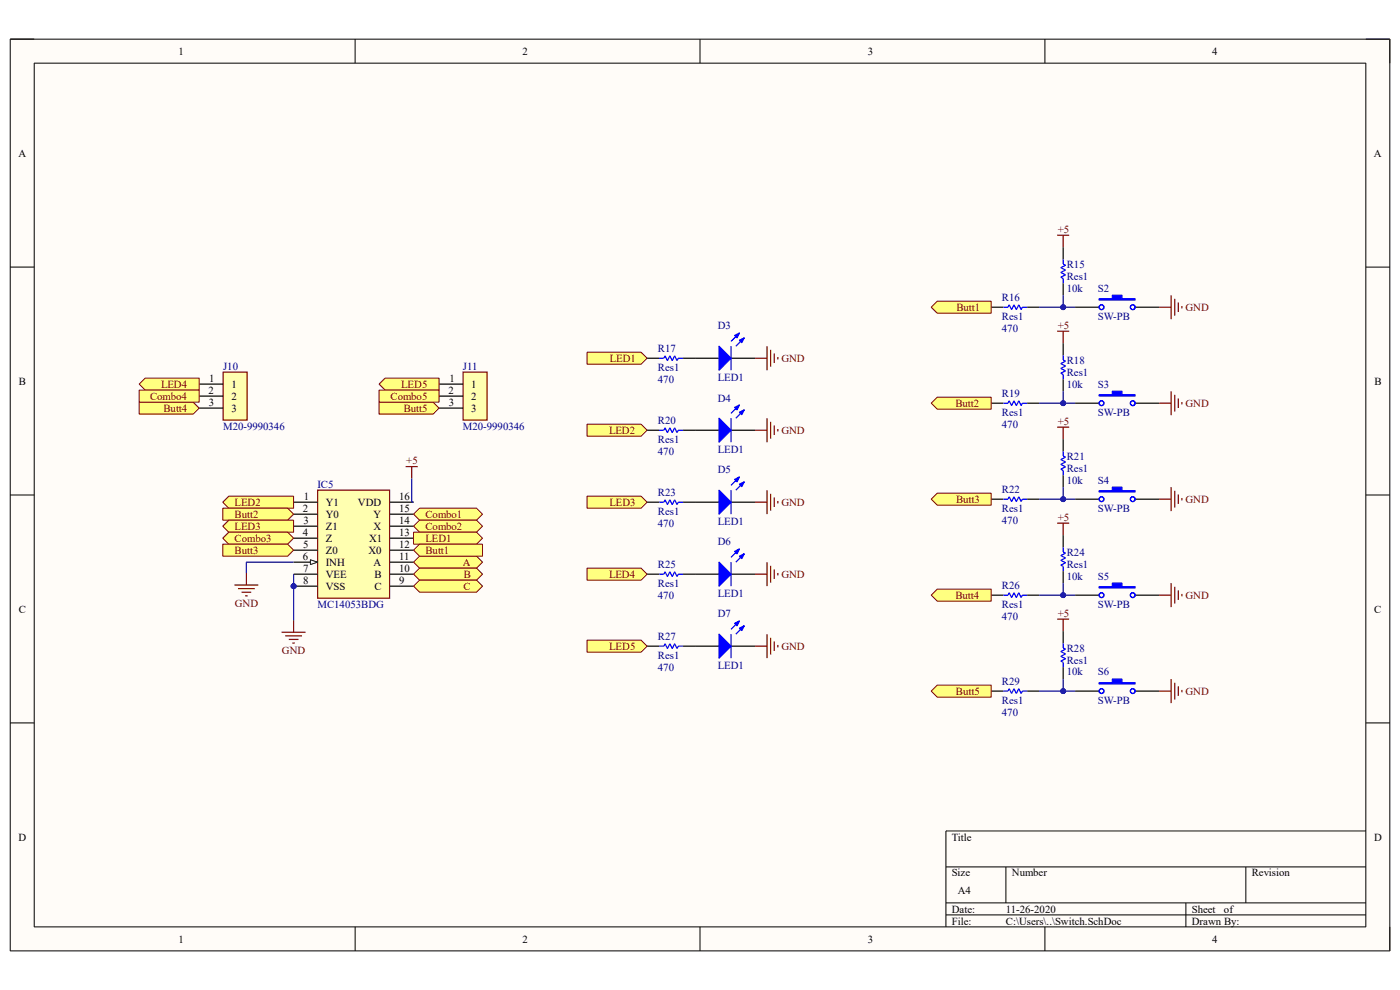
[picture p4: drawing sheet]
<svg xmlns="http://www.w3.org/2000/svg" width="297mm" height="210mm" viewBox="0 0 297 210" stroke-linecap="round" stroke-linejoin="round" font-family="sans-serif">
<path d="M2.2 8.3h292.7v193.4h-292.7z" fill-rule="evenodd" fill="#fffcf8"/>
<path d="M2.2 8.3h292.7v193.4h-292.7z" fill="none" stroke="#000" stroke-width=".21"/>
<path d="M7.3 13.4h282.5v183.2h-282.5z" fill-rule="evenodd" fill="#fffcf8"/>
<g fill="none" stroke="#000" stroke-width=".21">
<path d="M2.2 8.3h5.1M7.3 13.4h282.5v183.2h-282.5zM75.3 8.3v5.1M148.5 8.3v5.1M221.7 8.3v5.1M289.8 8.3h5.1v5.1M2.2 56.7h5.1M289.8 56.7h5.1M2.2 105h5.1M289.8 105h5.1M2.2 153.4h5.1M289.8 153.4h5.1"/>
<path d="M289.8 176.3h-89.1v20.3M75.3 196.6v5.1M148.5 196.6v5.1M200.7 183.9h89.1M200.7 191.5h89.1M200.7 194.1h89.1M213.4 183.9v7.6M221.7 196.6v5.1M251.6 191.5v5.1M264.3 183.9v7.6M294.9 196.6v5.1"/>
</g>
<circle cx="62.3" cy="124.3" r=".51" fill="#000080"/>
<circle cx="62.3" cy="124.3" r=".51" fill="none" stroke="#000080" stroke-width=".21"/>
<path d="M67.4 104h15.3v22.9h-15.3z" fill-rule="evenodd" fill="#ffffb0"/>
<path d="M67.4 104h15.3v22.9h-15.3z" fill="none" stroke="#800000" stroke-width=".25"/>
<path d="M62.3 106.5h5.1M62.3 109.1h5.1M62.3 111.6h5.1M62.3 114.2h5.1M62.3 116.7h5.1M62.3 119.3h5.1" fill="none" stroke="#000" stroke-width=".25"/>
<path d="M65.9 118.8l1.5 .5-1.5 .5z" fill="#f8fcff"/>
<path d="M65.9 118.8l1.5 .5-1.5 .5z" fill="none" stroke="#000" stroke-width=".21"/>
<path d="M62.3 121.8h5.1M62.3 124.3h5.1" fill="none" stroke="#000" stroke-width=".25"/>
<circle cx="62.3" cy="124.3" r=".51" fill="#000080"/>
<circle cx="62.3" cy="124.3" r=".51" fill="none" stroke="#000080" stroke-width=".21"/>
<path d="M82.7 106.5h5M82.7 109.1h5M82.7 111.6h5M82.7 114.2h5M82.7 116.7h5M82.7 119.3h5M82.7 121.8h5M82.7 124.3h5" fill="none" stroke="#000" stroke-width=".25"/>
<path d="M86.1 99h2.5M87.3 99v2.5M59.7 134.1h5.1M60.5 134.9h3.6M61.3 135.7h2M62 136.4h.5M62.3 131.6v2.5" fill="none" stroke="#800000" stroke-width=".25"/>
<path d="M87.7 119.3l1.3-1.3h12.1l1.3 1.3-1.3 1.2h-12.1z" fill-rule="evenodd" fill="#ffff80"/>
<path d="M87.7 119.3l1.3-1.3h12.1l1.3 1.3-1.3 1.2h-12.1z" fill="none" stroke="#800000" stroke-width=".21"/>
<path d="M89 120.5h12.1l1.3 1.3-1.3 1.3h-12.1l-1.3-1.3z" fill-rule="evenodd" fill="#ffff80"/>
<path d="M89 120.5h12.1l1.3 1.3-1.3 1.3h-12.1l-1.3-1.3z" fill="none" stroke="#800000" stroke-width=".21"/>
<path d="M89 123.1h12.1l1.3 1.2-1.3 1.3h-12.1l-1.3-1.3z" fill-rule="evenodd" fill="#ffff80"/>
<path d="M89 123.1h12.1l1.3 1.2-1.3 1.3h-12.1l-1.3-1.3z" fill="none" stroke="#800000" stroke-width=".21"/>
<path d="M87.7 109.1l1.3-1.3h12.1l1.3 1.3-1.3 1.3h-12.1z" fill-rule="evenodd" fill="#ffff80"/>
<path d="M87.7 109.1l1.3-1.3h12.1l1.3 1.3-1.3 1.3h-12.1z" fill="none" stroke="#800000" stroke-width=".21"/>
<path d="M89 110.4h12.1l1.3 1.2-1.3 1.3h-12.1l-1.3-1.3z" fill-rule="evenodd" fill="#ffff80"/>
<path d="M89 110.4h12.1l1.3 1.2-1.3 1.3h-12.1l-1.3-1.3z" fill="none" stroke="#800000" stroke-width=".21"/>
<path d="M87.7 112.9h13.4l1.3 1.3-1.3 1.2h-13.4z" fill-rule="evenodd" fill="#ffff80"/>
<path d="M87.7 112.9h13.4l1.3 1.3-1.3 1.2h-13.4z" fill="none" stroke="#800000" stroke-width=".21"/>
<path d="M87.7 116.7l1.3-1.3h13.4v2.6h-13.4z" fill-rule="evenodd" fill="#ffff80"/>
<path d="M87.7 116.7l1.3-1.3h13.4v2.6h-13.4z" fill="none" stroke="#800000" stroke-width=".21"/>
<path d="M48.5 105.3h13.8v2.5h-13.8l-1.2-1.3z" fill-rule="evenodd" fill="#ffff80"/>
<path d="M48.5 105.3h13.8v2.5h-13.8l-1.2-1.3z" fill="none" stroke="#800000" stroke-width=".21"/>
<path d="M47.3 107.8h13.7l1.3 1.3-1.3 1.3h-13.7z" fill-rule="evenodd" fill="#ffff80"/>
<path d="M47.3 107.8h13.7l1.3 1.3-1.3 1.3h-13.7z" fill="none" stroke="#800000" stroke-width=".21"/>
<path d="M48.5 110.4h13.8v2.5h-13.8l-1.2-1.3z" fill-rule="evenodd" fill="#ffff80"/>
<path d="M48.5 110.4h13.8v2.5h-13.8l-1.2-1.3z" fill="none" stroke="#800000" stroke-width=".21"/>
<path d="M47.3 114.2l1.2-1.3h12.5l1.3 1.3-1.3 1.2h-12.5z" fill-rule="evenodd" fill="#ffff80"/>
<path d="M47.3 114.2l1.2-1.3h12.5l1.3 1.3-1.3 1.2h-12.5z" fill="none" stroke="#800000" stroke-width=".21"/>
<path d="M47.3 115.4h13.7l1.3 1.3-1.3 1.3h-13.7z" fill-rule="evenodd" fill="#ffff80"/>
<path d="M47.3 115.4h13.7l1.3 1.3-1.3 1.3h-13.7z" fill="none" stroke="#800000" stroke-width=".21"/>
<path d="M47.3 78.9h5.1v10.2h-5.1z" fill-rule="evenodd" fill="#ffffb0"/>
<path d="M47.3 78.9h5.1v10.2h-5.1z" fill="none" stroke="#800000" stroke-width=".25"/>
<path d="M42.2 81.5h5.1M42.2 84h5.1M42.2 86.6h5.1" fill="none" stroke="#000" stroke-width=".25"/>
<path d="M98.2 78.9h5.1v10.2h-5.1z" fill-rule="evenodd" fill="#ffffb0"/>
<path d="M98.2 78.9h5.1v10.2h-5.1z" fill="none" stroke="#800000" stroke-width=".25"/>
<path d="M93.1 81.5h5.1M93.1 84h5.1M93.1 86.6h5.1" fill="none" stroke="#000" stroke-width=".25"/>
<path d="M29.5 81.5l1.3-1.3h11.4v2.6h-11.4z" fill-rule="evenodd" fill="#ffff80"/>
<path d="M29.5 81.5l1.3-1.3h11.4v2.6h-11.4z" fill="none" stroke="#800000" stroke-width=".21"/>
<path d="M29.5 85.3h11.5l1.2 1.3-1.2 1.2h-11.5z" fill-rule="evenodd" fill="#ffff80"/>
<path d="M29.5 85.3h11.5l1.2 1.3-1.2 1.2h-11.5z" fill="none" stroke="#800000" stroke-width=".21"/>
<path d="M80.4 81.5l1.3-1.3h11.4v2.6h-11.4z" fill-rule="evenodd" fill="#ffff80"/>
<path d="M80.4 81.5l1.3-1.3h11.4v2.6h-11.4z" fill="none" stroke="#800000" stroke-width=".21"/>
<path d="M80.4 85.3h11.5l1.2 1.3-1.2 1.2h-11.5z" fill-rule="evenodd" fill="#ffff80"/>
<path d="M80.4 85.3h11.5l1.2 1.3-1.2 1.2h-11.5z" fill="none" stroke="#800000" stroke-width=".21"/>
<path d="M29.5 82.8h12.7v2.5h-12.7z" fill-rule="evenodd" fill="#ffff80"/>
<path d="M29.5 82.8h12.7v2.5h-12.7z" fill="none" stroke="#800000" stroke-width=".21"/>
<path d="M80.4 82.8h12.7v2.5h-12.7z" fill-rule="evenodd" fill="#ffff80"/>
<path d="M80.4 82.8h12.7v2.5h-12.7z" fill="none" stroke="#800000" stroke-width=".21"/>
<path d="M137.3 76h2.5M144.9 76h2.6M137.3 91.3h2.5M144.9 91.3h2.6M137.3 106.5h2.5M144.9 106.5h2.6M137.3 137.1h2.5M137.3 121.8h2.5M144.9 137.1h2.6M144.9 121.8h2.6" fill="none" stroke="#000" stroke-width=".25"/>
<path d="M139.8 76h1l.3-.5 .5 1 .5-1 .5 1 .5-1 .5 1 .3-.5h1M139.8 91.3h1l.3-.5 .5 1 .5-1 .5 1 .5-1 .5 1 .3-.5h1M139.8 106.5h1l.3-.5 .5 1 .5-1 .5 1 .5-1 .5 1 .3-.5h1M139.8 137.1h1l.3-.5 .5 1 .5-1 .5 1 .5-1 .5 1 .3-.5h1M139.8 121.8h1l.3-.5 .5 1 .5-1 .5 1 .5-1 .5 1 .3-.5h1" fill="none" stroke="#00f" stroke-width=".25"/>
<g fill="none" stroke="#800000" stroke-width=".25">
<path d="M160.2 76h2.5M162.7 73.4v5.1M163.5 74.2v3.6M164.3 75v2M165 75.7v.5M160.2 91.3h2.5M162.7 88.7v5.1M163.5 89.5v3.5M164.3 90.2v2.1M165 91v.5M160.2 106.5h2.5M162.7 104v5.1"/>
<path d="M162.7 119.3v5M163.5 104.8v3.5M164.3 105.5v2.1M165 106.3v.5M160.2 137.1h2.5M160.2 121.8h2.5M162.7 134.5v5.1M163.5 120v3.6M163.5 135.3v3.6M164.3 120.8v2M164.3 136.1v2M165 121.5v.6"/>
<path d="M165 136.8v.5"/>
</g>
<path d="M124.5 135.8h11.5l1.3 1.3-1.3 1.2h-11.5z" fill-rule="evenodd" fill="#ffff80"/>
<path d="M124.5 135.8h11.5l1.3 1.3-1.3 1.2h-11.5z" fill="none" stroke="#800000" stroke-width=".21"/>
<path d="M124.5 120.5h11.5l1.3 1.3-1.3 1.3h-11.5z" fill-rule="evenodd" fill="#ffff80"/>
<path d="M124.5 120.5h11.5l1.3 1.3-1.3 1.3h-11.5z" fill="none" stroke="#800000" stroke-width=".21"/>
<path d="M124.5 105.3h11.5l1.3 1.2-1.3 1.3h-11.5z" fill-rule="evenodd" fill="#ffff80"/>
<path d="M124.5 105.3h11.5l1.3 1.2-1.3 1.3h-11.5z" fill="none" stroke="#800000" stroke-width=".21"/>
<path d="M124.5 90h11.5l1.3 1.3-1.3 1.2h-11.5z" fill-rule="evenodd" fill="#ffff80"/>
<path d="M124.5 90h11.5l1.3 1.3-1.3 1.2h-11.5z" fill="none" stroke="#800000" stroke-width=".21"/>
<path d="M124.5 74.7h11.5l1.3 1.3-1.3 1.3h-11.5z" fill-rule="evenodd" fill="#ffff80"/>
<path d="M124.5 74.7h11.5l1.3 1.3-1.3 1.3h-11.5z" fill="none" stroke="#800000" stroke-width=".21"/>
<path d="M147.5 137.1h5M155.1 137.1h5.1" fill="none" stroke="#000" stroke-width=".25"/>
<path d="M152.5 134.5l2.6 2.6-2.6 2.5z" fill="#00f"/>
<path d="M152.5 134.5l2.6 2.6-2.6 2.5zM156.9 131.7l-1.8 1.8M157.9 132.7l-1.8 1.8" fill="none" stroke="#00f" stroke-width=".25"/>
<path d="M156.9 133.3l1-.6-.5 1.1z" fill="#00f"/>
<path d="M156.9 133.3l1-.6-.5 1.1z" fill="none" stroke="#00f" stroke-width=".25"/>
<path d="M155.9 132.2l1-.5-.5 1z" fill="#00f"/>
<path d="M155.1 134.5v5.1M155.9 132.2l1-.5-.5 1z" fill="none" stroke="#00f" stroke-width=".25"/>
<path d="M147.5 121.8h5M155.1 121.8h5.1" fill="none" stroke="#000" stroke-width=".25"/>
<path d="M152.5 119.3l2.6 2.5-2.6 2.5z" fill="#00f"/>
<path d="M152.5 119.3l2.6 2.5-2.6 2.5zM156.9 116.5l-1.8 1.7M157.9 117.5l-1.8 1.8" fill="none" stroke="#00f" stroke-width=".25"/>
<path d="M156.9 118l1-.5-.5 1z" fill="#00f"/>
<path d="M156.9 118l1-.5-.5 1z" fill="none" stroke="#00f" stroke-width=".25"/>
<path d="M155.9 117l1-.5-.5 1z" fill="#00f"/>
<path d="M155.1 119.3v5M155.9 117l1-.5-.5 1z" fill="none" stroke="#00f" stroke-width=".25"/>
<path d="M147.5 106.5h5M155.1 106.5h5.1" fill="none" stroke="#000" stroke-width=".25"/>
<path d="M152.5 104l2.6 2.5-2.6 2.6z" fill="#00f"/>
<path d="M152.5 104l2.6 2.5-2.6 2.6zM156.9 101.2l-1.8 1.8M157.9 102.2l-1.8 1.8" fill="none" stroke="#00f" stroke-width=".25"/>
<path d="M156.9 102.7l1-.5-.5 1z" fill="#00f"/>
<path d="M156.9 102.7l1-.5-.5 1z" fill="none" stroke="#00f" stroke-width=".25"/>
<path d="M155.9 101.7l1-.5-.5 1z" fill="#00f"/>
<path d="M155.1 104v5.1M155.9 101.7l1-.5-.5 1z" fill="none" stroke="#00f" stroke-width=".25"/>
<path d="M147.5 91.3h5M155.1 91.3h5.1" fill="none" stroke="#000" stroke-width=".25"/>
<path d="M152.5 88.7l2.6 2.6-2.6 2.5z" fill="#00f"/>
<path d="M152.5 88.7l2.6 2.6-2.6 2.5zM156.9 85.9l-1.8 1.8M157.9 86.9l-1.8 1.8" fill="none" stroke="#00f" stroke-width=".25"/>
<path d="M156.9 87.4l1-.5-.5 1.1z" fill="#00f"/>
<path d="M156.9 87.4l1-.5-.5 1.1z" fill="none" stroke="#00f" stroke-width=".25"/>
<path d="M155.9 86.4l1-.5-.5 1z" fill="#00f"/>
<path d="M155.1 88.7v5.1M155.9 86.4l1-.5-.5 1z" fill="none" stroke="#00f" stroke-width=".25"/>
<path d="M147.5 76h5M155.1 76h5.1" fill="none" stroke="#000" stroke-width=".25"/>
<path d="M152.5 73.4l2.6 2.6-2.6 2.5z" fill="#00f"/>
<path d="M152.5 73.4l2.6 2.6-2.6 2.5zM156.9 70.6l-1.8 1.8M157.9 71.7l-1.8 1.7" fill="none" stroke="#00f" stroke-width=".25"/>
<path d="M156.9 72.2l1-.5-.5 1z" fill="#00f"/>
<path d="M156.9 72.2l1-.5-.5 1z" fill="none" stroke="#00f" stroke-width=".25"/>
<path d="M155.9 71.2l1-.6-.5 1.1z" fill="#00f"/>
<path d="M225.6 55v1l.5 .3-1.1 .5 1.1 .5-1.1 .5 1.1 .5-1.1 .5 .6 .3v1M155.1 73.4v5.1M155.9 71.2l1-.6-.5 1.1zM212.8 65.2h1l.3-.5 .5 1 .5-1 .5 1 .5-1 .5 1 .3-.5h1M225.6 75.4v1l.5 .2-1.1 .5 1.1 .5-1.1 .6 1.1 .5-1.1 .5 .6 .2v1M212.8 85.5h1l.3-.5 .5 1 .5-1 .5 1 .5-1 .5 1 .3-.5h1M225.6 95.7v1l.5 .3-1.1 .5 1.1 .5-1.1 .5 1.1 .5-1.1 .5 .6 .3v1M212.8 105.9h1l.3-.5 .5 1 .5-1 .5 1 .5-1 .5 1 .3-.5h1M225.6 116.1v1l.5 .2-1.1 .6 1.1 .5-1.1 .5 1.1 .5-1.1 .5 .6 .2v1.1M212.8 126.3h1l.3-.6 .5 1.1 .5-1.1 .5 1.1 .5-1.1 .5 1.1 .3-.5h1M225.6 136.4v1.1l.5 .2-1.1 .5 1.1 .5-1.1 .5 1.1 .5-1.1 .6 .6 .2v1M212.8 146.6h1l.3-.5 .5 1 .5-1 .5 1 .5-1 .5 1 .3-.5h1" fill="none" stroke="#00f" stroke-width=".25"/>
<g fill="none" stroke="#800000" stroke-width=".25">
<path d="M224.3 49.9h2.5M225.6 49.9v2.6M224.3 70.3h2.5M225.6 70.3v2.5M245.9 65.2h2.6M248.5 62.6v5.1M249.2 63.4v3.6M250 64.2v2M250.8 64.9v.5M224.3 90.6h2.5M225.6 90.6v2.6M245.9 85.5h2.6"/>
<path d="M248.5 83v5.1M249.2 83.8v3.5M250 84.5v2.1M250.8 85.3v.5M224.3 111h2.5M225.6 111v2.5M245.9 105.9h2.6M248.5 103.3v5.1M249.2 104.1v3.6M250 104.9v2M250.8 105.6v.6M224.3 131.3h2.5"/>
<path d="M225.6 131.3v2.6M245.9 126.3h2.6M248.5 123.7v5.1M249.2 124.5v3.5M250 125.2v2.1M250.8 126v.5M245.9 146.6h2.6M248.5 144.1v5.1M249.2 144.8v3.6M250 145.6v2M250.8 146.4v.5"/>
</g>
<g fill="none" stroke="#000" stroke-width=".25">
<path d="M225.6 52.5v2.5M210.3 65.2h2.5M217.9 65.2h2.6M225.6 60.1v2.5M225.6 72.8v2.6M210.3 85.5h2.5M217.9 85.5h2.6M225.6 80.4v2.6M225.6 93.2v2.5M210.3 105.9h2.5M217.9 105.9h2.6M225.6 100.8v2.5"/>
<path d="M225.6 113.5v2.6M210.3 126.3h2.5M217.9 126.3h2.6M225.6 121.2v2.5M225.6 133.9v2.5M210.3 146.6h2.5M217.9 146.6h2.6M225.6 141.5v2.6"/>
</g>
<path d="M197.6 146.6l1.2-1.3h11.5v2.6h-11.5z" fill-rule="evenodd" fill="#ffff80"/>
<path d="M197.6 146.6l1.2-1.3h11.5v2.6h-11.5z" fill="none" stroke="#800000" stroke-width=".21"/>
<path d="M198.8 125h11.5v2.5h-11.5l-1.2-1.2z" fill-rule="evenodd" fill="#ffff80"/>
<path d="M198.8 125h11.5v2.5h-11.5l-1.2-1.2z" fill="none" stroke="#800000" stroke-width=".21"/>
<path d="M197.6 105.9l1.2-1.3h11.5v2.6h-11.5z" fill-rule="evenodd" fill="#ffff80"/>
<path d="M197.6 105.9l1.2-1.3h11.5v2.6h-11.5z" fill="none" stroke="#800000" stroke-width=".21"/>
<path d="M197.6 85.5l1.2-1.2h11.5v2.5h-11.5z" fill-rule="evenodd" fill="#ffff80"/>
<path d="M197.6 85.5l1.2-1.2h11.5v2.5h-11.5z" fill="none" stroke="#800000" stroke-width=".21"/>
<path d="M198.8 63.9h11.5v2.5h-11.5l-1.2-1.2z" fill-rule="evenodd" fill="#ffff80"/>
<path d="M198.8 63.9h11.5v2.5h-11.5l-1.2-1.2z" fill="none" stroke="#800000" stroke-width=".21"/>
<path d="M228.1 65.2h5.1M240.8 65.2h5.1" fill="none" stroke="#000" stroke-width=".25"/>
<path d="M233.2 63.4h2.8v-.8h2v.8h2.8v.2h-7.6z" fill-rule="evenodd" fill="#00f"/>
<g fill="none" stroke="#00f" stroke-width=".25">
<path d="M233.2 63.4h2.8v-.8h2v.8h2.8v.2h-7.6z"/>
<circle cx="233.7" cy="65.2" r=".51"/>
<circle cx="240.3" cy="65.2" r=".51"/>
</g>
<path d="M228.1 85.5h5.1M240.8 85.5h5.1" fill="none" stroke="#000" stroke-width=".25"/>
<path d="M233.2 83.8h2.8v-.8h2v.8h2.8v.2h-7.6z" fill-rule="evenodd" fill="#00f"/>
<g fill="none" stroke="#00f" stroke-width=".25">
<path d="M233.2 83.8h2.8v-.8h2v.8h2.8v.2h-7.6z"/>
<circle cx="233.7" cy="85.5" r=".51"/>
<circle cx="240.3" cy="85.5" r=".51"/>
</g>
<path d="M228.1 105.9h5.1M240.8 105.9h5.1" fill="none" stroke="#000" stroke-width=".25"/>
<path d="M233.2 104.1h2.8v-.8h2v.8h2.8v.3h-7.6z" fill-rule="evenodd" fill="#00f"/>
<g fill="none" stroke="#00f" stroke-width=".25">
<path d="M233.2 104.1h2.8v-.8h2v.8h2.8v.3h-7.6z"/>
<circle cx="233.7" cy="105.9" r=".51"/>
<circle cx="240.3" cy="105.9" r=".51"/>
</g>
<path d="M228.1 126.3h5.1M240.8 126.3h5.1" fill="none" stroke="#000" stroke-width=".25"/>
<path d="M233.2 124.5h2.8v-.8h2v.8h2.8v.2h-7.6z" fill-rule="evenodd" fill="#00f"/>
<g fill="none" stroke="#00f" stroke-width=".25">
<path d="M233.2 124.5h2.8v-.8h2v.8h2.8v.2h-7.6z"/>
<circle cx="233.7" cy="126.3" r=".51"/>
<circle cx="240.3" cy="126.3" r=".51"/>
</g>
<path d="M228.1 146.6h5.1M240.8 146.6h5.1" fill="none" stroke="#000" stroke-width=".25"/>
<path d="M233.2 144.8h2.8v-.7h2v.7h2.8v.3h-7.6z" fill-rule="evenodd" fill="#00f"/>
<g fill="none" stroke="#00f" stroke-width=".25">
<path d="M233.2 144.8h2.8v-.7h2v.7h2.8v.3h-7.6z"/>
<circle cx="233.7" cy="146.6" r=".51"/>
<circle cx="240.3" cy="146.6" r=".51"/>
</g>
<path d="M225.6 83v2.5" fill="none" stroke="#000080" stroke-width=".25"/>
<circle cx="225.6" cy="85.5" r=".51" fill="#000080"/>
<circle cx="225.6" cy="85.5" r=".51" fill="none" stroke="#000080" stroke-width=".21"/>
<path d="M87.3 101.5v5h.4M220.5 146.6h7.6" fill="none" stroke="#000080" stroke-width=".25"/>
<circle cx="225.6" cy="146.6" r=".51" fill="#000080"/>
<circle cx="225.6" cy="146.6" r=".51" fill="none" stroke="#000080" stroke-width=".21"/>
<path d="M220.5 126.3h7.6" fill="none" stroke="#000080" stroke-width=".25"/>
<circle cx="225.6" cy="126.3" r=".51" fill="#000080"/>
<circle cx="225.6" cy="126.3" r=".51" fill="none" stroke="#000080" stroke-width=".21"/>
<path d="M220.5 105.9h7.6" fill="none" stroke="#000080" stroke-width=".25"/>
<circle cx="225.6" cy="105.9" r=".51" fill="#000080"/>
<circle cx="225.6" cy="105.9" r=".51" fill="none" stroke="#000080" stroke-width=".21"/>
<path d="M220.5 85.5h7.6" fill="none" stroke="#000080" stroke-width=".25"/>
<circle cx="225.6" cy="85.5" r=".51" fill="#000080"/>
<circle cx="225.6" cy="85.5" r=".51" fill="none" stroke="#000080" stroke-width=".21"/>
<path d="M220.5 65.2h7.6" fill="none" stroke="#000080" stroke-width=".25"/>
<circle cx="225.6" cy="65.2" r=".51" fill="#000080"/>
<circle cx="225.6" cy="65.2" r=".51" fill="none" stroke="#000080" stroke-width=".21"/>
<path d="M62.3 121.8v9.8" fill="none" stroke="#000080" stroke-width=".25"/>
<circle cx="62.3" cy="124.3" r=".51" fill="#000080"/>
<circle cx="62.3" cy="124.3" r=".51" fill="none" stroke="#000080" stroke-width=".21"/>
<path d="M225.6 144.1v2.5" fill="none" stroke="#000080" stroke-width=".25"/>
<circle cx="225.6" cy="146.6" r=".51" fill="#000080"/>
<circle cx="225.6" cy="146.6" r=".51" fill="none" stroke="#000080" stroke-width=".21"/>
<path d="M225.6 123.7v2.6" fill="none" stroke="#000080" stroke-width=".25"/>
<circle cx="225.6" cy="126.3" r=".51" fill="#000080"/>
<circle cx="225.6" cy="126.3" r=".51" fill="none" stroke="#000080" stroke-width=".21"/>
<path d="M225.6 103.3v2.6" fill="none" stroke="#000080" stroke-width=".25"/>
<circle cx="225.6" cy="105.9" r=".51" fill="#000080"/>
<circle cx="225.6" cy="105.9" r=".51" fill="none" stroke="#000080" stroke-width=".21"/>
<path d="M225.6 62.6v2.6" fill="none" stroke="#000080" stroke-width=".25"/>
<circle cx="225.6" cy="65.2" r=".51" fill="#000080"/>
<circle cx="225.6" cy="65.2" r=".51" fill="none" stroke="#000080" stroke-width=".21"/>
<path d="M49.7 124.1h5.1M50.5 124.9h3.5M51.2 125.6h2.1M52 126.4h.5M52.3 121.6v2.5" fill="none" stroke="#800000" stroke-width=".25"/>
<path d="M62.3 119.3h-10v2.3" fill="none" stroke="#000080" stroke-width=".25"/>
<g font-size="2.3">
<text x="37.9" y="11.6">1</text>
<text x="110.9" y="11.6">2</text>
<text x="184.1" y="11.6">3</text>
<text x="257.2" y="11.6">4</text>
<text x="3.9" y="33.2">A</text>
<text x="291.5" y="33.2">A</text>
<text x="4" y="81.6">B</text>
<text x="44.2" y="83.5">2</text>
<text x="44.4" y="81">1</text>
<text x="49.1" y="82.3">1</text>
<text x="95.1" y="83.5">2</text>
<text x="95.3" y="81">1</text>
<text x="100" y="82.3">1</text>
<text x="291.6" y="81.6">B</text>
<text x="44.3" y="86.1">3</text>
<text x="49.1" y="84.8">2</text>
<text x="49.1" y="87.3">3</text>
<text x="95.2" y="86.1">3</text>
<text x="100" y="84.8">2</text>
<text x="100" y="87.3">3</text>
<text x="64.5" y="106">1</text>
<text x="69.1" y="107.3">Y1</text>
<text x="75.9" y="107.3">VDD</text>
<text x="84.7" y="106">16</text>
<text x="64.3" y="108.6">2</text>
<text x="64.3" y="113.7">4</text>
<text x="64.4" y="111.1">3</text>
<text x="69.1" y="109.9">Y0</text>
<text x="69.1" y="112.4">Z1</text>
<text x="79.2" y="112.4">X</text>
<text x="79.2" y="109.9">Y</text>
<text x="84.7" y="108.6">15</text>
<text x="84.7" y="111.1">14</text>
<text x="84.7" y="113.7">13</text>
<text x="64.3" y="118.7">6</text>
<text x="64.3" y="116.2">5</text>
<text x="69.1" y="114.9">Z</text>
<text x="69.1" y="117.5">Z0</text>
<text x="78.1" y="117.5">X0</text>
<text x="78.3" y="114.9">X1</text>
<text x="84.7" y="116.2">12</text>
<text x="84.7" y="118.7">11</text>
<text x="64.3" y="121.3">7</text>
<text x="64.3" y="123.8">8</text>
<text x="69.1" y="120">INH</text>
<text x="69.1" y="122.6">VEE</text>
<text x="69.1" y="125.1">VSS</text>
<text x="79.2" y="120">A</text>
<text x="79.4" y="125.1">C</text>
<text x="79.5" y="122.6">B</text>
<text x="84.7" y="121.3">10</text>
<text x="84.7" y="123.8">9</text>
<text x="4" y="130">C</text>
<text x="291.5" y="130">C</text>
<text x="3.9" y="178.3">D</text>
<text x="201.9" y="178.3">Title</text>
<text x="291.5" y="178.3">D</text>
<text x="201.9" y="185.9">Size</text>
<text x="214.7" y="185.9">Number</text>
<text x="265.5" y="185.9">Revision</text>
<text x="203.2" y="189.7">A4</text>
<text x="201.9" y="193.6">Date:</text>
<text x="201.9" y="196.1">File:</text>
<text x="213.4" y="193.6">11-26-2020</text>
<text x="213.4" y="196.1">C:\Users\..\Switch.SchDoc</text>
<text x="252.9" y="196.1">Drawn By:</text>
<text x="252.9" y="193.6">Sheet</text>
<text x="259.7" y="193.6">of</text>
<text x="37.9" y="199.9">1</text>
<text x="110.9" y="199.9">2</text>
<text x="184.1" y="199.9">3</text>
<text x="257.2" y="199.9">4</text>
</g>
<g font-size="2.3" fill="#800000">
<text x="224.4" y="49.4">+5</text>
<text x="202.9" y="66">Butt1</text>
<text x="251.5" y="66">GND</text>
<text x="224.4" y="69.8">+5</text>
<text x="129.4" y="76.8">LED1</text>
<text x="165.8" y="76.8">GND</text>
<text x="34.2" y="82.3">LED4</text>
<text x="85.1" y="82.3">LED5</text>
<text x="31.8" y="84.8">Combo4</text>
<text x="34.7" y="87.3">Butt4</text>
<text x="82.8" y="84.8">Combo5</text>
<text x="85.6" y="87.3">Butt5</text>
<text x="202.7" y="86.3">Butt2</text>
<text x="251.5" y="86.3">GND</text>
<text x="129.2" y="92">LED2</text>
<text x="165.8" y="92">GND</text>
<text x="224.4" y="90.1">+5</text>
<text x="86.2" y="98.5">+5</text>
<text x="49.8" y="107.3">LED2</text>
<text x="129.3" y="107.3">LED3</text>
<text x="165.8" y="107.3">GND</text>
<text x="202.8" y="106.6">Butt3</text>
<text x="251.5" y="106.6">GND</text>
<text x="49.8" y="109.9">Butt2</text>
<text x="49.8" y="112.4">LED3</text>
<text x="90.3" y="109.9">Combo1</text>
<text x="90.3" y="112.4">Combo2</text>
<text x="224.4" y="110.5">+5</text>
<text x="49.8" y="114.9">Combo3</text>
<text x="49.8" y="117.5">Butt3</text>
<text x="90.3" y="114.9">LED1</text>
<text x="90.3" y="117.5">Butt1</text>
<text x="98.2" y="120">A</text>
<text x="98.3" y="125.1">C</text>
<text x="98.4" y="122.6">B</text>
<text x="129.2" y="122.6">LED4</text>
<text x="165.8" y="122.6">GND</text>
<text x="49.8" y="128.7">GND</text>
<text x="202.7" y="127">Butt4</text>
<text x="224.4" y="130.9">+5</text>
<text x="251.5" y="127">GND</text>
<text x="129.2" y="137.8">LED5</text>
<text x="165.8" y="137.8">GND</text>
<text x="59.8" y="138.7">GND</text>
<text x="202.8" y="147.4">Butt5</text>
<text x="251.5" y="147.4">GND</text>
</g>
<g font-size="2.3" fill="#000080">
<text x="226.3" y="56.8">R15</text>
<text x="226.3" y="59.3">Res1</text>
<text x="212.6" y="63.9">R16</text>
<text x="226.3" y="61.8">10k</text>
<text x="232.9" y="61.8">S2</text>
<text x="152.3" y="69.9">D3</text>
<text x="212.6" y="70.5">470</text>
<text x="212.6" y="68">Res1</text>
<text x="232.9" y="68">SW-PB</text>
<text x="139.6" y="74.7">R17</text>
<text x="226.3" y="77.1">R18</text>
<text x="47.3" y="78.4">J10</text>
<text x="98.2" y="78.4">J11</text>
<text x="139.6" y="81.3">470</text>
<text x="139.6" y="78.8">Res1</text>
<text x="152.3" y="80.8">LED1</text>
<text x="226.3" y="82.2">10k</text>
<text x="226.3" y="79.7">Res1</text>
<text x="232.9" y="82.2">S3</text>
<text x="152.3" y="85.2">D4</text>
<text x="212.6" y="84.2">R19</text>
<text x="212.6" y="88.3">Res1</text>
<text x="232.9" y="88.3">SW-PB</text>
<text x="47.3" y="91.1">M20-9990346</text>
<text x="98.2" y="91.1">M20-9990346</text>
<text x="139.6" y="90">R20</text>
<text x="139.6" y="94.1">Res1</text>
<text x="212.6" y="90.9">470</text>
<text x="139.6" y="96.6">470</text>
<text x="152.3" y="100.4">D5</text>
<text x="152.3" y="96.1">LED1</text>
<text x="226.3" y="97.5">R21</text>
<text x="226.3" y="100">Res1</text>
<text x="67.4" y="103.5">IC5</text>
<text x="139.6" y="105.2">R23</text>
<text x="212.6" y="104.6">R22</text>
<text x="226.3" y="102.6">10k</text>
<text x="232.9" y="102.6">S4</text>
<text x="139.6" y="111.9">470</text>
<text x="139.6" y="109.3">Res1</text>
<text x="152.3" y="111.4">LED1</text>
<text x="212.6" y="111.3">470</text>
<text x="212.6" y="108.7">Res1</text>
<text x="232.9" y="108.7">SW-PB</text>
<text x="152.3" y="115.7">D6</text>
<text x="226.3" y="117.9">R24</text>
<text x="139.6" y="120.5">R25</text>
<text x="139.6" y="124.6">Res1</text>
<text x="212.6" y="125">R26</text>
<text x="226.3" y="122.9">10k</text>
<text x="226.3" y="120.4">Res1</text>
<text x="232.9" y="122.9">S5</text>
<text x="67.4" y="128.9">MC14053BDG</text>
<text x="139.6" y="127.1">470</text>
<text x="152.3" y="131">D7</text>
<text x="152.3" y="126.6">LED1</text>
<text x="212.6" y="131.6">470</text>
<text x="212.6" y="129">Res1</text>
<text x="232.9" y="129">SW-PB</text>
<text x="139.6" y="135.8">R27</text>
<text x="139.6" y="142.4">470</text>
<text x="139.6" y="139.9">Res1</text>
<text x="152.3" y="141.9">LED1</text>
<text x="226.3" y="143.3">10k</text>
<text x="226.3" y="138.2">R28</text>
<text x="226.3" y="140.8">Res1</text>
<text x="232.9" y="143.3">S6</text>
<text x="212.6" y="145.3">R29</text>
<text x="212.6" y="149.4">Res1</text>
<text x="232.9" y="149.4">SW-PB</text>
<text x="212.6" y="152">470</text>
</g>
</svg>
